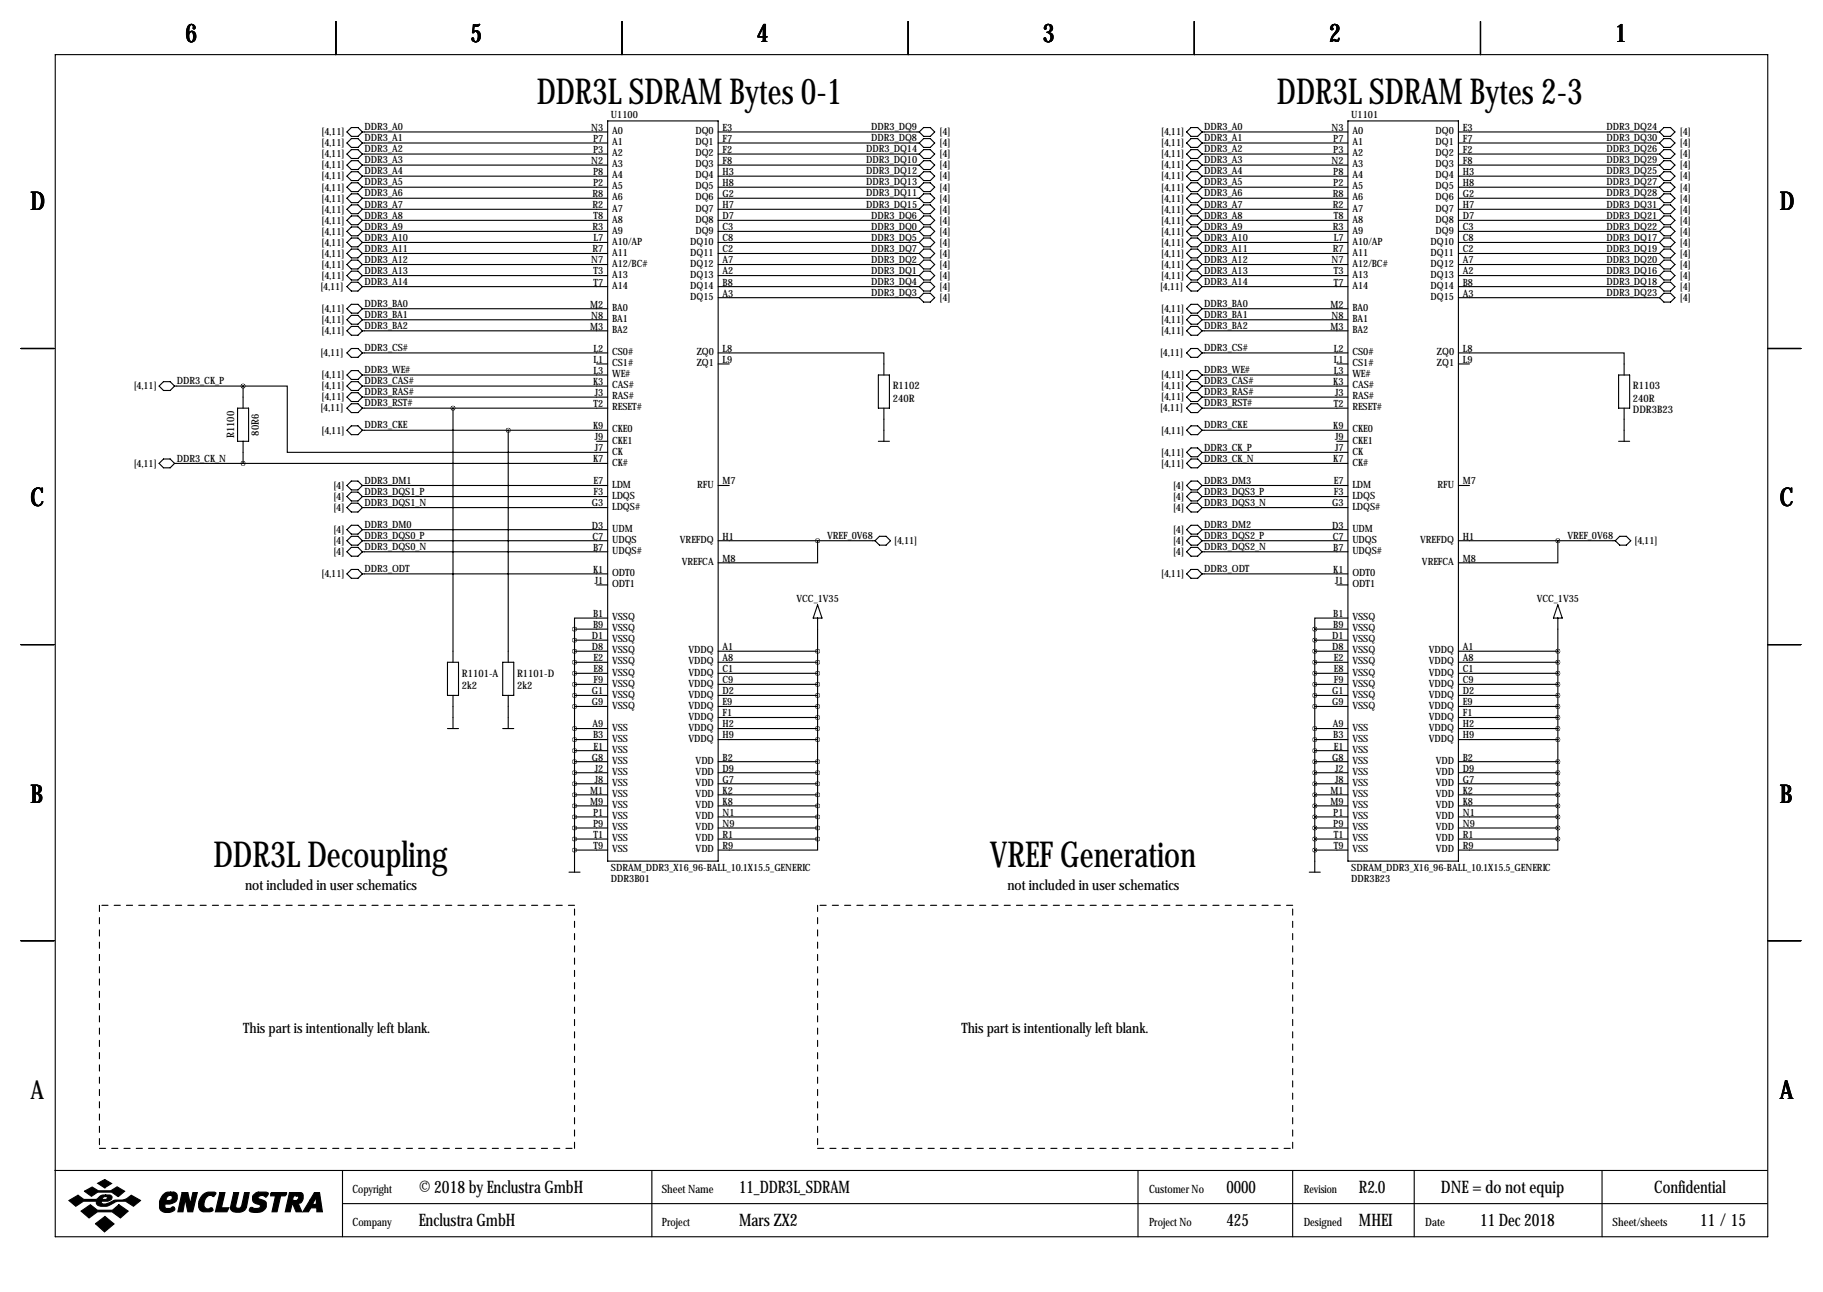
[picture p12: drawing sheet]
<svg xmlns="http://www.w3.org/2000/svg" width="419mm" height="297mm" viewBox="0 0 419 297" stroke-linecap="round" stroke-linejoin="round" font-family="sans-serif">
<g fill="none" stroke="#000" stroke-width=".25">
<path d="M12.7 12.6h393.7v271.7h-393.7zM77.2 4.9v7.7M143 4.9v7.7M208.8 4.9v7.7M274.6 4.9v7.7M340.4 4.9v7.7M79.8 30.3l1-1h1.5l1 1-1 1.1h-1.5zM79.8 32.9l1-1h1.5l1 1-1 1h-1.5zM79.8 35.4l1-1h1.5l1 1-1 1h-1.5zM79.8 38l1-1.1h1.5l1 1.1-1 1h-1.5zM83.3 30.3h56.4M83.3 32.9h56.4"/>
<path d="M83.3 35.4h56.4M83.3 38h56.4M139.7 27.8h25.4v170.2h-25.4zM165.1 30.3h46.2M165.1 32.9h46.2M165.1 35.4h46.2M165.1 38h46.2M211.3 30.3l1-1h1.6l1 1-1 1.1h-1.6zM211.3 32.9l1-1h1.6l1 1-1 1h-1.6zM211.3 35.4l1-1h1.6l1 1-1 1h-1.6zM211.3 38l1-1.1h1.6l1 1.1-1 1h-1.6zM273.8 29.3h1.5l1.1 1-1.1 1.1h-1.5l-1-1.1z"/>
<path d="M273.8 31.9h1.5l1.1 1-1.1 1h-1.5l-1-1zM273.8 34.4h1.5l1.1 1-1.1 1h-1.5l-1-1zM273.8 36.9h1.5l1.1 1.1-1.1 1h-1.5l-1-1zM273.8 39.5h1.5l1.1 1-1.1 1h-1.5l-1-1zM276.4 30.3h33.5M276.4 32.9h33.5M276.4 35.4h33.5M276.4 38h33.5M309.9 27.8h25.4v170.2h-25.4zM335.3 30.3h46.2M335.3 32.9h46.2M335.3 35.4h46.2"/>
<path d="M335.3 38h46.2M381.5 30.3l1-1h1.5l1.1 1-1.1 1.1h-1.5zM381.5 32.9l1-1h1.5l1.1 1-1.1 1h-1.5zM381.5 35.4l1-1h1.5l1.1 1-1.1 1h-1.5zM381.5 38l1-1.1h1.5l1.1 1.1-1.1 1h-1.5zM79.8 40.5l1-1h1.5l1 1-1 1h-1.5zM79.8 43l1-1h1.5l1 1-1 1.1h-1.5zM79.8 45.6l1-1h1.5l1 1-1 1h-1.5zM79.8 48.1l1-1h1.5l1 1-1 1h-1.5zM79.8 50.7l1-1.1h1.5l1 1.1-1 1h-1.5zM79.8 53.2l1-1h1.5l1 1-1 1h-1.5zM79.8 55.7l1-1h1.5l1 1-1 1.1h-1.5z"/>
<path d="M79.8 58.3l1-1h1.5l1 1-1 1h-1.5zM83.3 40.5h56.4M83.3 43h56.4M83.3 45.6h56.4M83.3 48.1h56.4M83.3 50.7h56.4M83.3 53.2h56.4M83.3 55.7h56.4M83.3 58.3h56.4M165.1 40.5h46.2M165.1 43h46.2M165.1 45.6h46.2"/>
<path d="M165.1 48.1h46.2M165.1 50.7h46.2M165.1 53.2h46.2M165.1 55.7h46.2M165.1 58.3h46.2M211.3 40.5l1-1h1.6l1 1-1 1h-1.6zM211.3 43l1-1h1.6l1 1-1 1.1h-1.6zM211.3 45.6l1-1h1.6l1 1-1 1h-1.6zM211.3 48.1l1-1h1.6l1 1-1 1h-1.6zM211.3 50.7l1-1.1h1.6l1 1.1-1 1h-1.6zM211.3 53.2l1-1h1.6l1 1-1 1h-1.6zM211.3 55.7l1-1h1.6l1 1-1 1.1h-1.6z"/>
<path d="M211.3 58.3l1-1h1.6l1 1-1 1h-1.6zM273.8 42h1.5l1.1 1-1.1 1.1h-1.5l-1-1.1zM273.8 44.6h1.5l1.1 1-1.1 1h-1.5l-1-1zM273.8 47.1h1.5l1.1 1-1.1 1h-1.5l-1-1zM273.8 49.6h1.5l1.1 1.1-1.1 1h-1.5l-1-1zM273.8 52.2h1.5l1.1 1-1.1 1h-1.5l-1-1zM273.8 54.7h1.5l1.1 1-1.1 1.1h-1.5l-1-1.1zM273.8 57.3h1.5l1.1 1-1.1 1h-1.5l-1-1zM273.8 59.8h1.5l1.1 1-1.1 1h-1.5l-1-1zM276.4 40.5h33.5M276.4 43h33.5M276.4 45.6h33.5"/>
<path d="M276.4 48.1h33.5M276.4 50.7h33.5M276.4 53.2h33.5M276.4 55.7h33.5M276.4 58.3h33.5M335.3 40.5h46.2M335.3 43h46.2M335.3 45.6h46.2M335.3 48.1h46.2M335.3 50.7h46.2M335.3 53.2h46.2M335.3 55.7h46.2"/>
<path d="M335.3 58.3h46.2M381.5 40.5l1-1h1.5l1.1 1-1.1 1h-1.5zM381.5 43l1-1h1.5l1.1 1-1.1 1.1h-1.5zM381.5 45.6l1-1h1.5l1.1 1-1.1 1h-1.5zM381.5 48.1l1-1h1.5l1.1 1-1.1 1h-1.5zM381.5 50.7l1-1.1h1.5l1.1 1.1-1.1 1h-1.5zM381.5 53.2l1-1h1.5l1.1 1-1.1 1h-1.5zM381.5 55.7l1-1h1.5l1.1 1-1.1 1.1h-1.5zM381.5 58.3l1-1h1.5l1.1 1-1.1 1h-1.5zM79.8 60.8l1-1h1.5l1 1-1 1h-1.5zM79.8 71l1-1h1.5l1 1-1 1h-1.5zM79.8 73.5l1-1h1.5l1 1-1 1h-1.5z"/>
<path d="M79.8 76.1l1-1.1h1.5l1 1.1-1 1h-1.5zM79.8 63.4l1-1.1h1.5l1 1.1-1 1h-1.5zM79.8 65.9l1-1h1.5l1 1-1 1h-1.5zM83.3 60.8h56.4M83.3 63.4h56.4M83.3 71h56.4M83.3 73.5h56.4M83.3 76.1h56.4M83.3 65.9h56.4M165.1 60.8h46.2M165.1 63.4h46.2M165.1 65.9h46.2"/>
<path d="M165.1 68.4h46.2M211.3 60.8l1-1h1.6l1 1-1 1h-1.6zM212.3 62.3h1.6l1 1.1-1 1h-1.6l-1-1zM212.3 64.9h1.6l1 1-1 1h-1.6l-1-1zM212.3 67.4h1.6l1 1-1 1.1h-1.6l-1-1.1zM273.8 70h1.5l1.1 1-1.1 1h-1.5l-1-1zM273.8 72.5h1.5l1.1 1-1.1 1h-1.5l-1-1zM273.8 75h1.5l1.1 1.1-1.1 1h-1.5l-1-1zM273.8 62.3h1.5l1.1 1.1-1.1 1h-1.5l-1-1zM273.8 64.9h1.5l1.1 1-1.1 1h-1.5l-1-1zM276.4 60.8h33.5M276.4 63.4h33.5"/>
<path d="M276.4 71h33.5M276.4 73.5h33.5M276.4 76.1h33.5M276.4 65.9h33.5M335.3 60.8h46.2M335.3 63.4h46.2M335.3 65.9h46.2M335.3 68.4h46.2M381.5 60.8l1-1h1.5l1.1 1-1.1 1h-1.5zM381.5 63.4l1-1.1h1.5l1.1 1.1-1.1 1h-1.5zM381.5 65.9l1-1h1.5l1.1 1-1.1 1h-1.5zM381.5 68.4l1-1h1.5l1.1 1-1.1 1.1h-1.5z"/>
<path d="M4.8 80.1h7.6M37.6 87.7h1.5l1 1.1-1 1h-1.5l-1-1zM40.1 88.8h15.8M54.6 93.8h2.5v7.7h-2.5zM55.9 88.8h10.1v15.2h73.7M55.9 88.8v5M79.8 81.1l1-1h1.5l1 1-1 1.1h-1.5zM79.8 98.9l1-1h1.5l1 1-1 1h-1.5zM79.8 88.8l1-1.1h1.5l1 1.1-1 1h-1.5zM79.8 93.8l1-1h1.5l1 1-1 1.1h-1.5zM79.8 91.3l1-1h1.5l1 1-1 1h-1.5zM79.8 86.2l1-1h1.5l1 1-1 1h-1.5z"/>
<path d="M83.3 93.8h56.4M83.3 86.2h56.4M83.3 81.1h56.4M83.3 88.8h56.4M83.3 91.3h56.4M83.3 98.9h56.4M104.1 93.8v58.5M116.8 98.9v53.4M137.2 83.7h2.5M165.1 81.1h38.1v5.1M165.1 83.7h2.5M201.9 86.2h2.6v7.6h-2.6z"/>
<path d="M203.2 93.8v7.7M273.8 80.1h1.5l1.1 1-1.1 1.1h-1.5l-1-1.1zM273.8 97.9h1.5l1.1 1-1.1 1h-1.5l-1-1zM273.8 87.7h1.5l1.1 1.1-1.1 1h-1.5l-1-1zM273.8 92.8h1.5l1.1 1-1.1 1.1h-1.5l-1-1.1zM273.8 90.3h1.5l1.1 1-1.1 1h-1.5l-1-1zM273.8 85.2h1.5l1.1 1-1.1 1h-1.5l-1-1zM276.4 93.8h33.5M276.4 86.2h33.5M276.4 81.1h33.5M276.4 88.8h33.5M276.4 91.3h33.5"/>
<path d="M276.4 98.9h33.5M307.3 83.7h2.6M335.3 81.1h38.1v5.1M335.3 83.7h2.5M372.1 86.2h2.5v7.6h-2.5zM373.4 93.8v7.7M406.4 80.1h7.6M37.6 105.5h1.5l1 1-1 1.1h-1.5l-1-1.1zM40.1 106.5h99.6M55.9 101.5v5M79.8 111.6l1-1h1.5l1 1-1 1h-1.5zM79.8 114.2l1-1.1h1.5l1 1.1-1 1h-1.5z"/>
<path d="M79.8 116.7l1-1h1.5l1 1-1 1h-1.5zM83.3 111.6h56.4M83.3 114.2h56.4M83.3 116.7h56.4M137.2 101.5h2.5M165.1 111.6h2.5M201.9 101.5h2.6M273.8 105.5h1.5l1.1 1-1.1 1.1h-1.5l-1-1.1zM273.8 110.6h1.5l1.1 1-1.1 1h-1.5l-1-1zM273.8 113.1h1.5l1.1 1.1-1.1 1h-1.5l-1-1zM273.8 115.7h1.5l1.1 1-1.1 1h-1.5l-1-1zM273.8 103h1.5l1.1 1-1.1 1h-1.5l-1-1z"/>
<path d="M276.4 104h33.5M276.4 106.5h33.5M276.4 111.6h33.5M276.4 114.2h33.5M276.4 116.7h33.5M307.3 101.5h2.6M335.3 111.6h2.5M372.1 101.5h2.5M79.8 131.9l1-1h1.5l1 1-1 1.1h-1.5zM79.8 124.3l1-1h1.5l1 1-1 1h-1.5zM79.8 126.9l1-1.1h1.5l1 1.1-1 1h-1.5zM79.8 121.8l1-1h1.5l1 1-1 1h-1.5z"/>
<path d="M83.3 121.8h56.4M83.3 124.3h56.4M83.3 126.9h56.4M83.3 131.9h56.4M137.2 134.5h2.5M165.1 124.3h36.1M188 124.3v5.1h-22.9M188 139.1l1 3h-2.1zM201.2 124.3l1-1h1.5l1 1-1 1h-1.5zM273.8 130.9h1.5l1.1 1-1.1 1.1h-1.5l-1-1.1zM273.8 123.3h1.5l1.1 1-1.1 1h-1.5l-1-1zM273.8 125.8h1.5l1.1 1.1-1.1 1h-1.5l-1-1z"/>
<path d="M273.8 120.8h1.5l1.1 1-1.1 1h-1.5l-1-1zM276.4 121.8h33.5M276.4 124.3h33.5M276.4 126.9h33.5M276.4 131.9h33.5M307.3 134.5h2.6M335.3 124.3h36M358.1 124.3v5.1h-22.8M358.1 139.1l1.1 3h-2.1zM371.3 124.3l1.1-1h1.5l1 1-1 1h-1.5zM4.8 148.2h7.6M102.9 152.3h2.5v7.6h-2.5z"/>
<path d="M104.1 159.9v7.6M115.6 152.3h2.5v7.6h-2.5zM116.8 159.9v7.6M132.1 159.9h7.6M132.1 152.3h7.6M132.1 144.6h7.6M132.1 147.2h7.6M132.1 149.7h7.6M132.1 154.8h7.6M132.1 157.3h7.6M132.1 144.6v55.9M139.7 142.1h-7.6v2.5"/>
<path d="M165.1 159.9h22.9M165.1 152.3h22.9M165.1 149.7h22.9M165.1 154.8h22.9M165.1 157.3h22.9M188 142.1v50.8M302.3 159.9h7.6M302.3 152.3h7.6M302.3 144.6h7.6M302.3 147.2h7.6M302.3 149.7h7.6M302.3 154.8h7.6"/>
<path d="M302.3 157.3h7.6M302.3 144.6v55.9M309.9 142.1h-7.6v2.5M335.3 159.9h22.8M335.3 152.3h22.8M335.3 149.7h22.8M335.3 154.8h22.8M335.3 157.3h22.8M358.1 142.1v50.8M406.4 148.2h7.6M102.9 167.5h2.5M115.6 167.5h2.5"/>
<path d="M132.1 162.4h7.6M132.1 167.5h7.6M132.1 170h7.6M132.1 172.6h7.6M132.1 175.1h7.6M132.1 177.7h7.6M165.1 162.4h22.9M165.1 167.5h22.9M165.1 170h22.9M165.1 175.1h22.9M165.1 177.7h22.9M165.1 165h22.9"/>
<path d="M302.3 162.4h7.6M302.3 167.5h7.6M302.3 170h7.6M302.3 172.6h7.6M302.3 175.1h7.6M302.3 177.7h7.6M335.3 162.4h22.8M335.3 167.5h22.8M335.3 170h22.8M335.3 175.1h22.8M335.3 177.7h22.8M335.3 165h22.8"/>
<path d="M132.1 180.2h7.6M132.1 182.7h7.6M132.1 185.3h7.6M132.1 187.8h7.6M132.1 190.4h7.6M132.1 192.9h7.6M132.1 195.4h7.6M165.1 180.2h22.9M165.1 182.7h22.9M165.1 185.3h22.9M165.1 187.8h22.9M165.1 190.4h22.9"/>
<path d="M165.1 192.9h22.9M188 192.9v2.5h-22.9M302.3 180.2h7.6M302.3 182.7h7.6M302.3 185.3h7.6M302.3 187.8h7.6M302.3 190.4h7.6M302.3 192.9h7.6M302.3 195.4h7.6M335.3 180.2h22.8M335.3 182.7h22.8M335.3 185.3h22.8"/>
<path d="M335.3 187.8h22.8M335.3 190.4h22.8M335.3 192.9h22.8M358.1 192.9v2.5h-22.8M4.8 216.3h7.6M130.8 200.5h2.5M301 200.5h2.5M406.4 216.3h7.6M12.6 269.1h393.7M78.7 269.1v15.2M78.7 276.7h327.6M149.9 269.1v15.2"/>
<path d="M261.6 269.1v15.2M297.2 269.1v15.2M325.1 269.1v15.2M368.3 269.1v15.2"/>
</g>
<g fill="#000" stroke="#000" stroke-width=".25">
<path d="M15.8 276l2.1-1.2 1.4 1h2.8l.3-.2a1.77 1.77 0 0 1 1.9-.9v.4l-.6 .2-.2 .5h.9l.3-.6-.4-.1v-.4h.9a.59 .59 0 0 1 .6 .7l-.2 .4-.8 .4h-1.4l-.1 .1 .1 .4a3.2 3.2 0 0 0 2.7-.7l.3-.1a4 4 0 0 0 3.8-1.1l2.1 1.2-1.6 1.3a4 4 0 0 0-5.5-.2 2.66 2.66 0 0 1-2.9-.2l-.1-.7h-3l-1.8 1.1zM19.4 273.9l1.8-1 1.4 .9h2.9l1.4-.9 1.8 1-1.5 1.2-1.5-1h-3.2l-1.5 .9zM22.5 272l1.6-.8 1.6 .9-1.6 1zM18.6 278.4l2.2-1.4 1.6 1.2h3.5l1.4-1.2 2.2 1.4-1.8 1.6-1.9-1.4h-3.4l-1.9 1.4zM37.4 274.7a1.75 1.75 0 0 1 1.8-.6v.7a.82 .82 0 0 0-.8 1.2h.6a.6 .6 0 0 0 .6-.5 .6 .6 0 0 0-.4-.7v-.7h.8l.5 .3a1.61 1.61 0 0 1 0 1.7 1.61 1.61 0 0 1-1.5 .7h-1v.9l.2 .1h.9l.7-.4 .4 .4a1.06 1.06 0 0 1-1.3 1 1.82 1.82 0 0 1-2.2-1.1 3.5 3.5 0 0 1 .7-3zM41.9 274.2h1.3l.5 2.6 .6-2.6h1.1l-1.1 4.4h-1.1l-.6-2.9-.5 2.9h-1.2zM46.7 274.6a2.78 2.78 0 0 1 2.9-.4l-.4 .9a1.32 1.32 0 0 0-2.1 .8l-.2 .8a.98 .98 0 0 0 1.1 1.2 .55 .55 0 0 1 .6-.2 .55 .55 0 0 1 .4 .6l-.7 .3-1.8-.1a1.79 1.79 0 0 1-.8-2.3zM50.5 274.2h1.2l-.8 3.5h1.7l-.4 .9h-2.7zM53.7 274.2h1.2l-.7 3.1a.73 .73 0 0 0 .7 .5 .73 .73 0 0 0 .7-.6l.6-3h1.1l-.7 3.4a2.28 2.28 0 0 1-3.6 .4v-.4zM58.3 274.7l.8-.6h2.1l.5 .2v.2l-.6 .7a.96 .96 0 0 0-1-.4 .96 .96 0 0 0-.8 .6l1.7 .8a1.71 1.71 0 0 1-.1 1.8 1.71 1.71 0 0 1-1.7 .8l-1.4-.2a.51 .51 0 0 1-.4-.7 .51 .51 0 0 1 .8-.2l1 .1a.52 .52 0 0 0 .6-.2 .52 .52 0 0 0-.2-.7 1.39 1.39 0 0 1-1.4-.6 1.39 1.39 0 0 1 .1-1.6zM62.2 274.4l.2-.2h3.5l-.1 .4-.3 .3h-1l-.8 3.7h-1.2l.8-3.7h-1.1zM66.5 274.2h1.7v.7h-.7l-.2 1.1h.9l.3-.3a.44 .44 0 0 0 .1-.5 .44 .44 0 0 0-.4-.3v-.7h1l.3 .2 .2 .3v.9a1.03 1.03 0 0 1-1.2 1l.9 2h-1.3l-.8-1.8h-.1l-.5 1.8h-1.1z"/>
<path d="M72.3 274.2h1.2l.6 4.4h-1.3v-.9h-1.3l-.6 .9h-1.3l1.7-2.7h1l-.4 .8 .2 .2h.4l.2-.2v-1.5l-.4 .7h-1zM21.9 281.3l2.2-1.6 2.1 1.7-2.2 1.8z"/>
</g>
<path d="M22.9 208.1v55.9M132.1 208.1h-109.2M188 208.1v55.9M297.2 208.1h-109.2M22.9 264h109.2M132.1 264v-55.9M188 264h109.2M297.2 264v-55.9" fill="none" stroke="#000" stroke-width=".25" stroke-dasharray="1.4 1.4"/>
<path d="M132 172.6a.05 .05 0 0 0 .1 0 .05 .05 0 0 0-.1 0zM132 170a.05 .05 0 0 0 .1 0 .05 .05 0 0 0-.1 0zM132 167.5a.05 .05 0 0 0 .1 0 .05 .05 0 0 0-.1 0zM132 159.9a.05 .05 0 0 0 .1 0 .05 .05 0 0 0-.1 0zM132 152.3a.05 .05 0 0 0 .1 0 .05 .05 0 0 0-.1 0zM132 149.7a.05 .05 0 0 0 .1 0 .05 .05 0 0 0-.1 0zM132 147.2a.05 .05 0 0 0 .1 0 .05 .05 0 0 0-.1 0zM132 144.6a.05 .05 0 0 0 .1 0 .05 .05 0 0 0-.1 0zM187.9 149.7a.05 .05 0 0 0 .1 0 .05 .05 0 0 0-.1 0zM187.9 152.3a.05 .05 0 0 0 .1 0 .05 .05 0 0 0-.1 0zM187.9 154.8a.05 .05 0 0 0 .1 0 .05 .05 0 0 0-.1 0zM187.9 157.3a.05 .05 0 0 0 .1 0 .05 .05 0 0 0-.1 0zM187.9 159.9a.05 .05 0 0 0 .1 0 .05 .05 0 0 0-.1 0zM187.9 167.5a.05 .05 0 0 0 .1 0 .05 .05 0 0 0-.1 0zM187.9 177.7a.05 .05 0 0 0 .1 0 .05 .05 0 0 0-.1 0zM187.9 180.2a.05 .05 0 0 0 .1 0 .05 .05 0 0 0-.1 0zM187.9 182.7a.05 .05 0 0 0 .1 0 .05 .05 0 0 0-.1 0zM55.8 88.8a.05 .05 0 0 0 .1 0 .05 .05 0 0 0-.1 0zM55.8 106.5a.05 .05 0 0 0 .1 0 .05 .05 0 0 0-.1 0zM187.9 165a.05 .05 0 0 0 .1 0 .05 .05 0 0 0-.1 0zM132 157.3a.05 .05 0 0 0 .1 0 .05 .05 0 0 0-.1 0zM132 162.4a.05 .05 0 0 0 .1 0 .05 .05 0 0 0-.1 0zM132 175.1a.05 .05 0 0 0 .1 0 .05 .05 0 0 0-.1 0zM132 182.7a.05 .05 0 0 0 .1 0 .05 .05 0 0 0-.1 0zM132 180.2a.05 .05 0 0 0 .1 0 .05 .05 0 0 0-.1 0zM132 177.7a.05 .05 0 0 0 .1 0 .05 .05 0 0 0-.1 0zM132 185.3a.05 .05 0 0 0 .1 0 .05 .05 0 0 0-.1 0zM358.1 124.3a.05 .05 0 0 0 .1 0 .05 .05 0 0 0-.1 0zM358.1 149.7a.05 .05 0 0 0 .1 0 .05 .05 0 0 0-.1 0zM358.1 152.3a.05 .05 0 0 0 .1 0 .05 .05 0 0 0-.1 0zM358.1 154.8a.05 .05 0 0 0 .1 0 .05 .05 0 0 0-.1 0zM358.1 157.3a.05 .05 0 0 0 .1 0 .05 .05 0 0 0-.1 0zM358.1 159.9a.05 .05 0 0 0 .1 0 .05 .05 0 0 0-.1 0zM358.1 167.5a.05 .05 0 0 0 .1 0 .05 .05 0 0 0-.1 0zM358.1 175.1a.05 .05 0 0 0 .1 0 .05 .05 0 0 0-.1 0zM358.1 177.7a.05 .05 0 0 0 .1 0 .05 .05 0 0 0-.1 0zM358.1 180.2a.05 .05 0 0 0 .1 0 .05 .05 0 0 0-.1 0zM358.1 165a.05 .05 0 0 0 .1 0 .05 .05 0 0 0-.1 0zM358.1 170a.05 .05 0 0 0 .1 0 .05 .05 0 0 0-.1 0zM358.1 182.7a.05 .05 0 0 0 .1 0 .05 .05 0 0 0-.1 0zM302.2 172.6a.05 .05 0 0 0 .1 0 .05 .05 0 0 0-.1 0zM302.2 170a.05 .05 0 0 0 .1 0 .05 .05 0 0 0-.1 0zM302.2 167.5a.05 .05 0 0 0 .1 0 .05 .05 0 0 0-.1 0zM302.2 159.9a.05 .05 0 0 0 .1 0 .05 .05 0 0 0-.1 0zM302.2 152.3a.05 .05 0 0 0 .1 0 .05 .05 0 0 0-.1 0zM302.2 149.7a.05 .05 0 0 0 .1 0 .05 .05 0 0 0-.1 0zM302.2 147.2a.05 .05 0 0 0 .1 0 .05 .05 0 0 0-.1 0zM302.2 144.6a.05 .05 0 0 0 .1 0 .05 .05 0 0 0-.1 0zM302.2 157.3a.05 .05 0 0 0 .1 0 .05 .05 0 0 0-.1 0zM302.2 162.4a.05 .05 0 0 0 .1 0 .05 .05 0 0 0-.1 0zM302.2 175.1a.05 .05 0 0 0 .1 0 .05 .05 0 0 0-.1 0zM302.2 182.7a.05 .05 0 0 0 .1 0 .05 .05 0 0 0-.1 0zM302.2 180.2a.05 .05 0 0 0 .1 0 .05 .05 0 0 0-.1 0zM302.2 177.7a.05 .05 0 0 0 .1 0 .05 .05 0 0 0-.1 0zM302.2 185.3a.05 .05 0 0 0 .1 0 .05 .05 0 0 0-.1 0zM187.9 124.3a.05 .05 0 0 0 .1 0 .05 .05 0 0 0-.1 0zM358.1 162.4a.05 .05 0 0 0 .1 0 .05 .05 0 0 0-.1 0zM358.1 185.3a.05 .05 0 0 0 .1 0 .05 .05 0 0 0-.1 0zM358.1 187.8a.05 .05 0 0 0 .1 0 .05 .05 0 0 0-.1 0zM358.1 190.4a.05 .05 0 0 0 .1 0 .05 .05 0 0 0-.1 0zM358.1 192.9a.05 .05 0 0 0 .1 0 .05 .05 0 0 0-.1 0zM302.2 187.8a.05 .05 0 0 0 .1 0 .05 .05 0 0 0-.1 0zM302.2 190.4a.05 .05 0 0 0 .1 0 .05 .05 0 0 0-.1 0zM302.2 192.9a.05 .05 0 0 0 .1 0 .05 .05 0 0 0-.1 0zM302.2 195.4a.05 .05 0 0 0 .1 0 .05 .05 0 0 0-.1 0zM302.2 154.8a.05 .05 0 0 0 .1 0 .05 .05 0 0 0-.1 0zM187.9 185.3a.05 .05 0 0 0 .1 0 .05 .05 0 0 0-.1 0zM187.9 187.8a.05 .05 0 0 0 .1 0 .05 .05 0 0 0-.1 0zM187.9 190.4a.05 .05 0 0 0 .1 0 .05 .05 0 0 0-.1 0zM187.9 192.9a.05 .05 0 0 0 .1 0 .05 .05 0 0 0-.1 0zM187.9 162.4a.05 .05 0 0 0 .1 0 .05 .05 0 0 0-.1 0zM132 187.8a.05 .05 0 0 0 .1 0 .05 .05 0 0 0-.1 0zM132 190.4a.05 .05 0 0 0 .1 0 .05 .05 0 0 0-.1 0zM132 192.9a.05 .05 0 0 0 .1 0 .05 .05 0 0 0-.1 0zM132 195.4a.05 .05 0 0 0 .1 0 .05 .05 0 0 0-.1 0zM132 154.8a.05 .05 0 0 0 .1 0 .05 .05 0 0 0-.1 0zM116.8 98.9a.05 .05 0 0 0 .1 0 .05 .05 0 0 0-.1 0zM104.1 93.8a.05 .05 0 0 0 .1 0 .05 .05 0 0 0-.1 0zM187.9 170a.05 .05 0 0 0 .1 0 .05 .05 0 0 0-.1 0zM187.9 175.1a.05 .05 0 0 0 .1 0 .05 .05 0 0 0-.1 0z" fill="#000" stroke="#000" stroke-width="1"/>
<g font-size="8.2">
<text x="123.4" y="24">DDR3L SDRAM Bytes 0-1</text>
<text x="293.6" y="24">DDR3L SDRAM Bytes 2-3</text>
<text x="49.1" y="199.2">DDR3L Decoupling</text>
<text x="227.5" y="199.2">VREF Generation</text>
</g>
<g font-size="5.9">
<text x="42.7" y="9.8">6</text>
<text x="108.2" y="9.8">5</text>
<text x="174" y="9.8">4</text>
<text x="239.8" y="9.8">3</text>
<text x="305.6" y="9.8">2</text>
<text x="371.3" y="9.8">1</text>
<text x="7" y="48.4">D</text>
<text x="409.2" y="48.4">D</text>
<text x="7" y="116.4">C</text>
<text x="409.2" y="116.4">C</text>
<text x="7" y="184.5">B</text>
<text x="409.2" y="184.5">B</text>
<text x="7" y="252.6">A</text>
<text x="409.2" y="252.6">A</text>
</g>
<g font-size="4">
<text x="96.3" y="274.2">© 2018 by Enclustra GmbH</text>
<text x="169.9" y="274.2">11_DDR3L_SDRAM</text>
<text x="281.9" y="274.2">0000</text>
<text x="312.4" y="274.2">R2.0</text>
<text x="331.3" y="274.2">DNE = do not equip</text>
<text x="380.3" y="274.2">Confidential</text>
<text x="96.3" y="281.8">Enclustra GmbH</text>
<text x="169.9" y="281.8">Mars ZX2</text>
<text x="281.9" y="281.8">425</text>
<text x="312.4" y="281.8">MHEI</text>
<text x="340.3" y="281.8">11 Dec 2018</text>
<text x="390.9" y="281.8">11 / 15</text>
</g>
<g font-size="3.3">
<text x="56.3" y="204.6">not included in user schematics</text>
<text x="231.6" y="204.6">not included in user schematics</text>
<text x="55.9" y="237.6">This part is intentionally left blank.</text>
<text x="221" y="237.6">This part is intentionally left blank.</text>
</g>
<g font-size="2.6">
<text x="81" y="274.2">Copyright</text>
<text x="152.1" y="274.2">Sheet Name</text>
<text x="264.2" y="274.2">Customer No</text>
<text x="299.7" y="274.2">Revision</text>
<text x="81" y="281.8">Company</text>
<text x="152.1" y="281.8">Project</text>
<text x="264.2" y="281.8">Project No</text>
<text x="299.7" y="281.8">Designed</text>
<text x="327.7" y="281.8">Date</text>
<text x="370.7" y="281.8">Sheet/sheets</text>
</g>
<g font-size="2.4">
<text x="205.2" y="89.5">R1102</text>
<text x="375.4" y="89.5">R1103</text>
<text x="205.2" y="92.4">240R</text>
<text x="375.4" y="92.4">240R</text>
<text x="375.4" y="94.9">DDR3B23</text>
<text x="53.8" y="100.8" transform="rotate(-90 53.8 100.8)">R1100</text>
<text x="59.5" y="100.1" transform="rotate(-90 59.5 100.1)">80R6</text>
<text x="106.2" y="155.6">R1101-A</text>
<text x="118.9" y="155.6">R1101-D</text>
<text x="106.2" y="158.4">2k2</text>
<text x="118.9" y="158.4">2k2</text>
</g>
<g font-size="2.3">
<text x="83.8" y="29.9">DDR3_A0</text>
<text x="140.5" y="27">U1100</text>
<text x="200.3" y="29.9">DDR3_DQ9</text>
<text x="276.9" y="29.9">DDR3_A0</text>
<text x="310.6" y="27">U1101</text>
<text x="369.3" y="29.9">DDR3_DQ24</text>
<text x="73.9" y="31.1">[4,11]</text>
<text x="73.9" y="33.6">[4,11]</text>
<text x="83.8" y="32.5">DDR3_A1</text>
<text x="83.8" y="35">DDR3_A2</text>
<text x="135.9" y="30.1">N3</text>
<text x="136.3" y="32.6">P7</text>
<text x="136.3" y="35.2">P3</text>
<text x="140.7" y="30.9">A0</text>
<text x="140.7" y="33.4">A1</text>
<text x="140.7" y="35.9">A2</text>
<text x="159.9" y="30.9">DQ0</text>
<text x="159.9" y="33.4">DQ1</text>
<text x="159.9" y="35.9">DQ2</text>
<text x="166.1" y="30.1">E3</text>
<text x="166.1" y="32.6">F7</text>
<text x="166.1" y="35.2">F2</text>
<text x="199.1" y="35">DDR3_DQ14</text>
<text x="200.3" y="32.5">DDR3_DQ8</text>
<text x="216" y="33.6">[4]</text>
<text x="216" y="31.1">[4]</text>
<text x="267" y="31.1">[4,11]</text>
<text x="267" y="33.6">[4,11]</text>
<text x="276.9" y="32.5">DDR3_A1</text>
<text x="276.9" y="35">DDR3_A2</text>
<text x="306.1" y="30.1">N3</text>
<text x="306.5" y="32.6">P7</text>
<text x="306.5" y="35.2">P3</text>
<text x="310.9" y="30.9">A0</text>
<text x="310.9" y="33.4">A1</text>
<text x="310.9" y="35.9">A2</text>
<text x="330" y="30.9">DQ0</text>
<text x="330" y="33.4">DQ1</text>
<text x="330" y="35.9">DQ2</text>
<text x="336.3" y="30.1">E3</text>
<text x="336.3" y="32.6">F7</text>
<text x="336.3" y="35.2">F2</text>
<text x="369.3" y="32.5">DDR3_DQ30</text>
<text x="369.3" y="35">DDR3_DQ26</text>
<text x="386.2" y="31.1">[4]</text>
<text x="386.2" y="33.6">[4]</text>
<text x="73.9" y="36.2">[4,11]</text>
<text x="73.9" y="38.7">[4,11]</text>
<text x="73.9" y="41.3">[4,11]</text>
<text x="83.8" y="37.6">DDR3_A3</text>
<text x="83.8" y="40.1">DDR3_A4</text>
<text x="135.9" y="37.7">N2</text>
<text x="136.3" y="40.2">P8</text>
<text x="140.7" y="38.5">A3</text>
<text x="140.7" y="41">A4</text>
<text x="159.9" y="38.5">DQ3</text>
<text x="159.9" y="41">DQ4</text>
<text x="166.1" y="37.7">F8</text>
<text x="166.1" y="40.2">H3</text>
<text x="199.1" y="37.6">DDR3_DQ10</text>
<text x="199.1" y="40.1">DDR3_DQ12</text>
<text x="216" y="38.7">[4]</text>
<text x="216" y="36.2">[4]</text>
<text x="216" y="41.3">[4]</text>
<text x="267" y="36.2">[4,11]</text>
<text x="267" y="38.7">[4,11]</text>
<text x="267" y="41.3">[4,11]</text>
<text x="276.9" y="37.6">DDR3_A3</text>
<text x="276.9" y="40.1">DDR3_A4</text>
<text x="306.1" y="37.7">N2</text>
<text x="306.5" y="40.2">P8</text>
<text x="310.9" y="38.5">A3</text>
<text x="310.9" y="41">A4</text>
<text x="330" y="38.5">DQ3</text>
<text x="330" y="41">DQ4</text>
<text x="336.3" y="37.7">F8</text>
<text x="336.3" y="40.2">H3</text>
<text x="369.3" y="40.1">DDR3_DQ25</text>
<text x="369.3" y="37.6">DDR3_DQ29</text>
<text x="386.2" y="36.2">[4]</text>
<text x="386.2" y="41.3">[4]</text>
<text x="386.2" y="38.7">[4]</text>
<text x="73.9" y="43.8">[4,11]</text>
<text x="73.9" y="46.3">[4,11]</text>
<text x="83.8" y="42.6">DDR3_A5</text>
<text x="83.8" y="45.2">DDR3_A6</text>
<text x="83.8" y="47.7">DDR3_A7</text>
<text x="136.2" y="45.3">R8</text>
<text x="136.2" y="47.9">R2</text>
<text x="136.3" y="42.8">P2</text>
<text x="140.7" y="43.6">A5</text>
<text x="140.7" y="46.1">A6</text>
<text x="159.9" y="43.6">DQ5</text>
<text x="159.9" y="46.1">DQ6</text>
<text x="166.1" y="42.8">H8</text>
<text x="166.1" y="45.3">G2</text>
<text x="166.1" y="47.9">H7</text>
<text x="199.1" y="42.6">DDR3_DQ13</text>
<text x="199.1" y="45.2">DDR3_DQ11</text>
<text x="199.1" y="47.7">DDR3_DQ15</text>
<text x="216" y="43.8">[4]</text>
<text x="216" y="46.3">[4]</text>
<text x="267" y="43.8">[4,11]</text>
<text x="267" y="46.3">[4,11]</text>
<text x="276.9" y="42.6">DDR3_A5</text>
<text x="276.9" y="45.2">DDR3_A6</text>
<text x="276.9" y="47.7">DDR3_A7</text>
<text x="306.4" y="45.3">R8</text>
<text x="306.4" y="47.9">R2</text>
<text x="306.5" y="42.8">P2</text>
<text x="310.9" y="43.6">A5</text>
<text x="310.9" y="46.1">A6</text>
<text x="330" y="43.6">DQ5</text>
<text x="330" y="46.1">DQ6</text>
<text x="336.3" y="42.8">H8</text>
<text x="336.3" y="45.3">G2</text>
<text x="336.3" y="47.9">H7</text>
<text x="369.3" y="42.6">DDR3_DQ27</text>
<text x="369.3" y="45.2">DDR3_DQ28</text>
<text x="369.3" y="47.7">DDR3_DQ31</text>
<text x="386.2" y="43.8">[4]</text>
<text x="386.2" y="46.3">[4]</text>
<text x="73.9" y="48.9">[4,11]</text>
<text x="73.9" y="51.4">[4,11]</text>
<text x="73.9" y="54">[4,11]</text>
<text x="83.8" y="50.3">DDR3_A8</text>
<text x="83.8" y="52.8">DDR3_A9</text>
<text x="136.2" y="52.9">R3</text>
<text x="136.4" y="50.4">T8</text>
<text x="140.7" y="48.6">A7</text>
<text x="140.7" y="51.2">A8</text>
<text x="140.7" y="53.7">A9</text>
<text x="159.9" y="48.6">DQ7</text>
<text x="159.9" y="51.2">DQ8</text>
<text x="159.9" y="53.7">DQ9</text>
<text x="166.1" y="50.4">D7</text>
<text x="166.1" y="52.9">C3</text>
<text x="200.3" y="50.3">DDR3_DQ6</text>
<text x="200.3" y="52.8">DDR3_DQ0</text>
<text x="216" y="48.9">[4]</text>
<text x="216" y="51.4">[4]</text>
<text x="216" y="54">[4]</text>
<text x="267" y="48.9">[4,11]</text>
<text x="267" y="51.4">[4,11]</text>
<text x="267" y="54">[4,11]</text>
<text x="276.9" y="50.3">DDR3_A8</text>
<text x="276.9" y="52.8">DDR3_A9</text>
<text x="306.4" y="52.9">R3</text>
<text x="306.6" y="50.4">T8</text>
<text x="310.9" y="48.6">A7</text>
<text x="310.9" y="51.2">A8</text>
<text x="310.9" y="53.7">A9</text>
<text x="330" y="48.6">DQ7</text>
<text x="330" y="51.2">DQ8</text>
<text x="330" y="53.7">DQ9</text>
<text x="336.3" y="50.4">D7</text>
<text x="336.3" y="52.9">C3</text>
<text x="369.3" y="50.3">DDR3_DQ21</text>
<text x="369.3" y="52.8">DDR3_DQ22</text>
<text x="386.2" y="48.9">[4]</text>
<text x="386.2" y="51.4">[4]</text>
<text x="386.2" y="54">[4]</text>
<text x="73.9" y="56.5">[4,11]</text>
<text x="73.9" y="59">[4,11]</text>
<text x="83.8" y="55.3">DDR3_A10</text>
<text x="83.8" y="57.9">DDR3_A11</text>
<text x="136.2" y="58">R7</text>
<text x="136.4" y="55.5">L7</text>
<text x="140.7" y="56.3">A10/AP</text>
<text x="140.7" y="58.8">A11</text>
<text x="158.7" y="56.3">DQ10</text>
<text x="158.7" y="58.8">DQ11</text>
<text x="166.1" y="55.5">C8</text>
<text x="166.1" y="58">C2</text>
<text x="200.3" y="55.3">DDR3_DQ5</text>
<text x="200.3" y="57.9">DDR3_DQ7</text>
<text x="216" y="56.5">[4]</text>
<text x="216" y="59">[4]</text>
<text x="267" y="56.5">[4,11]</text>
<text x="267" y="59">[4,11]</text>
<text x="276.9" y="55.3">DDR3_A10</text>
<text x="276.9" y="57.9">DDR3_A11</text>
<text x="306.4" y="58">R7</text>
<text x="306.6" y="55.5">L7</text>
<text x="310.9" y="56.3">A10/AP</text>
<text x="310.9" y="58.8">A11</text>
<text x="328.9" y="56.3">DQ10</text>
<text x="328.9" y="58.8">DQ11</text>
<text x="336.3" y="55.5">C8</text>
<text x="336.3" y="58">C2</text>
<text x="369.3" y="57.9">DDR3_DQ19</text>
<text x="369.3" y="55.3">DDR3_DQ17</text>
<text x="386.2" y="59">[4]</text>
<text x="386.2" y="56.5">[4]</text>
<text x="73.9" y="61.6">[4,11]</text>
<text x="73.9" y="64.1">[4,11]</text>
<text x="83.8" y="60.4">DDR3_A12</text>
<text x="83.8" y="63">DDR3_A13</text>
<text x="83.8" y="65.5">DDR3_A14</text>
<text x="135.9" y="60.6">N7</text>
<text x="136.4" y="63.1">T3</text>
<text x="136.4" y="65.6">T7</text>
<text x="140.7" y="61.3">A12/BC#</text>
<text x="140.7" y="63.9">A13</text>
<text x="158.7" y="61.3">DQ12</text>
<text x="158.7" y="63.9">DQ13</text>
<text x="166.1" y="60.6">A7</text>
<text x="166.1" y="63.1">A2</text>
<text x="166.1" y="65.6">B8</text>
<text x="200.3" y="60.4">DDR3_DQ2</text>
<text x="200.3" y="63">DDR3_DQ1</text>
<text x="200.3" y="65.5">DDR3_DQ4</text>
<text x="216" y="61.6">[4]</text>
<text x="216" y="64.1">[4]</text>
<text x="267" y="61.6">[4,11]</text>
<text x="267" y="64.1">[4,11]</text>
<text x="276.9" y="60.4">DDR3_A12</text>
<text x="276.9" y="63">DDR3_A13</text>
<text x="276.9" y="65.5">DDR3_A14</text>
<text x="306.1" y="60.6">N7</text>
<text x="306.6" y="63.1">T3</text>
<text x="306.6" y="65.6">T7</text>
<text x="310.9" y="61.3">A12/BC#</text>
<text x="310.9" y="63.9">A13</text>
<text x="328.9" y="61.3">DQ12</text>
<text x="328.9" y="63.9">DQ13</text>
<text x="336.3" y="60.6">A7</text>
<text x="336.3" y="63.1">A2</text>
<text x="336.3" y="65.6">B8</text>
<text x="369.3" y="65.5">DDR3_DQ18</text>
<text x="369.3" y="60.4">DDR3_DQ20</text>
<text x="369.3" y="63">DDR3_DQ16</text>
<text x="386.2" y="61.6">[4]</text>
<text x="386.2" y="64.1">[4]</text>
<text x="73.7" y="66.7">[4,11]</text>
<text x="73.9" y="71.7">[4,11]</text>
<text x="83.8" y="70.6">DDR3_BA0</text>
<text x="135.7" y="70.7">M2</text>
<text x="140.7" y="71.5">BA0</text>
<text x="140.7" y="66.4">A14</text>
<text x="158.7" y="66.4">DQ14</text>
<text x="158.7" y="69">DQ15</text>
<text x="166.1" y="68.2">A3</text>
<text x="200.3" y="68">DDR3_DQ3</text>
<text x="216" y="66.7">[4]</text>
<text x="216" y="69.2">[4]</text>
<text x="266.7" y="66.7">[4,11]</text>
<text x="267" y="71.7">[4,11]</text>
<text x="276.9" y="70.6">DDR3_BA0</text>
<text x="305.9" y="70.7">M2</text>
<text x="310.9" y="71.5">BA0</text>
<text x="310.9" y="66.4">A14</text>
<text x="328.9" y="66.4">DQ14</text>
<text x="328.9" y="69">DQ15</text>
<text x="336.3" y="68.2">A3</text>
<text x="369.3" y="68">DDR3_DQ23</text>
<text x="386.2" y="66.7">[4]</text>
<text x="386.2" y="69.2">[4]</text>
<text x="73.9" y="74.3">[4,11]</text>
<text x="73.9" y="76.8">[4,11]</text>
<text x="83.8" y="73.1">DDR3_BA1</text>
<text x="83.8" y="75.7">DDR3_BA2</text>
<text x="135.7" y="75.8">M3</text>
<text x="135.9" y="73.3">N8</text>
<text x="140.7" y="74">BA1</text>
<text x="140.7" y="76.6">BA2</text>
<text x="267" y="74.3">[4,11]</text>
<text x="267" y="76.8">[4,11]</text>
<text x="276.9" y="73.1">DDR3_BA1</text>
<text x="276.9" y="75.7">DDR3_BA2</text>
<text x="305.9" y="75.8">M3</text>
<text x="306.1" y="73.3">N8</text>
<text x="310.9" y="74">BA1</text>
<text x="310.9" y="76.6">BA2</text>
<text x="73.7" y="81.9">[4,11]</text>
<text x="83.8" y="80.7">DDR3_CS#</text>
<text x="136.4" y="80.9">L2</text>
<text x="136.4" y="83.4">L1</text>
<text x="140.7" y="81.7">CS0#</text>
<text x="160.2" y="81.7">ZQ0</text>
<text x="166.1" y="80.9">L8</text>
<text x="166.1" y="83.4">L9</text>
<text x="266.7" y="81.9">[4,11]</text>
<text x="276.9" y="80.7">DDR3_CS#</text>
<text x="306.6" y="80.9">L2</text>
<text x="306.6" y="83.4">L1</text>
<text x="310.9" y="81.7">CS0#</text>
<text x="330.4" y="81.7">ZQ0</text>
<text x="336.3" y="80.9">L8</text>
<text x="336.3" y="83.4">L9</text>
<text x="30.7" y="89.5">[4,11]</text>
<text x="40.6" y="88.4">DDR3_CK_P</text>
<text x="73.9" y="89.5">[4,11]</text>
<text x="73.9" y="87">[4,11]</text>
<text x="83.8" y="88.4">DDR3_CAS#</text>
<text x="83.8" y="85.8">DDR3_WE#</text>
<text x="136.3" y="88.5">K3</text>
<text x="136.4" y="86">L3</text>
<text x="140.7" y="86.7">WE#</text>
<text x="140.7" y="89.3">CAS#</text>
<text x="140.7" y="84.2">CS1#</text>
<text x="160.2" y="84.2">ZQ1</text>
<text x="267" y="89.5">[4,11]</text>
<text x="267" y="87">[4,11]</text>
<text x="276.9" y="88.4">DDR3_CAS#</text>
<text x="276.9" y="85.8">DDR3_WE#</text>
<text x="306.5" y="88.5">K3</text>
<text x="306.6" y="86">L3</text>
<text x="310.9" y="86.7">WE#</text>
<text x="310.9" y="89.3">CAS#</text>
<text x="310.9" y="84.2">CS1#</text>
<text x="330.4" y="84.2">ZQ1</text>
<text x="73.7" y="94.6">[4,11]</text>
<text x="73.9" y="92.1">[4,11]</text>
<text x="83.8" y="93.4">DDR3_RST#</text>
<text x="83.8" y="90.9">DDR3_RAS#</text>
<text x="136.4" y="93.6">T2</text>
<text x="136.8" y="91">J3</text>
<text x="140.7" y="91.8">RAS#</text>
<text x="140.7" y="94.4">RESET#</text>
<text x="266.7" y="94.6">[4,11]</text>
<text x="267" y="92.1">[4,11]</text>
<text x="276.9" y="90.9">DDR3_RAS#</text>
<text x="276.9" y="93.4">DDR3_RST#</text>
<text x="306.6" y="93.6">T2</text>
<text x="306.9" y="91">J3</text>
<text x="310.9" y="91.8">RAS#</text>
<text x="310.9" y="94.4">RESET#</text>
<text x="73.9" y="99.7">[4,11]</text>
<text x="83.8" y="98.5">DDR3_CKE</text>
<text x="136.3" y="98.7">K9</text>
<text x="136.8" y="101.2">J9</text>
<text x="140.7" y="99.4">CKE0</text>
<text x="140.7" y="102">CKE1</text>
<text x="267" y="99.7">[4,11]</text>
<text x="276.9" y="98.5">DDR3_CKE</text>
<text x="306.5" y="98.7">K9</text>
<text x="306.9" y="101.2">J9</text>
<text x="310.9" y="99.4">CKE0</text>
<text x="310.9" y="102">CKE1</text>
<text x="30.7" y="107.3">[4,11]</text>
<text x="40.6" y="106.1">DDR3_CK_N</text>
<text x="136.3" y="106.3">K7</text>
<text x="136.8" y="103.7">J7</text>
<text x="140.7" y="104.5">CK</text>
<text x="140.7" y="107.1">CK#</text>
<text x="267" y="104.8">[4,11]</text>
<text x="267" y="107.3">[4,11]</text>
<text x="276.9" y="103.6">DDR3_CK_P</text>
<text x="276.9" y="106.1">DDR3_CK_N</text>
<text x="306.5" y="106.3">K7</text>
<text x="306.9" y="103.7">J7</text>
<text x="310.9" y="104.5">CK</text>
<text x="310.9" y="107.1">CK#</text>
<text x="76.7" y="112.4">[4]</text>
<text x="83.8" y="111.2">DDR3_DM1</text>
<text x="83.8" y="113.8">DDR3_DQS1_P</text>
<text x="136.4" y="111.4">E7</text>
<text x="136.4" y="113.9">F3</text>
<text x="140.7" y="112.1">LDM</text>
<text x="160.3" y="112.1">RFU</text>
<text x="166.1" y="111.4">M7</text>
<text x="269.7" y="112.4">[4]</text>
<text x="276.9" y="111.2">DDR3_DM3</text>
<text x="276.9" y="113.8">DDR3_DQS3_P</text>
<text x="306.6" y="111.4">E7</text>
<text x="306.6" y="113.9">F3</text>
<text x="310.9" y="112.1">LDM</text>
<text x="330.5" y="112.1">RFU</text>
<text x="336.3" y="111.4">M7</text>
<text x="76.7" y="114.9">[4]</text>
<text x="76.7" y="117.5">[4]</text>
<text x="83.8" y="116.3">DDR3_DQS1_N</text>
<text x="136.1" y="116.4">G3</text>
<text x="140.7" y="114.7">LDQS</text>
<text x="140.7" y="117.2">LDQS#</text>
<text x="269.7" y="114.9">[4]</text>
<text x="269.7" y="117.5">[4]</text>
<text x="276.9" y="116.3">DDR3_DQS3_N</text>
<text x="306.3" y="116.4">G3</text>
<text x="310.9" y="114.7">LDQS</text>
<text x="310.9" y="117.2">LDQS#</text>
<text x="76.7" y="122.5">[4]</text>
<text x="76.7" y="125.1">[4]</text>
<text x="83.8" y="121.4">DDR3_DM0</text>
<text x="83.8" y="123.9">DDR3_DQS0_P</text>
<text x="136.1" y="121.5">D3</text>
<text x="136.2" y="124.1">C7</text>
<text x="140.7" y="122.3">UDM</text>
<text x="140.7" y="124.8">UDQS</text>
<text x="156.3" y="124.8">VREFDQ</text>
<text x="166.1" y="124.1">H1</text>
<text x="190.1" y="123.9">VREF_0V68</text>
<text x="205.6" y="125.1">[4,11]</text>
<text x="269.7" y="125.1">[4]</text>
<text x="269.7" y="122.5">[4]</text>
<text x="276.9" y="123.9">DDR3_DQS2_P</text>
<text x="276.9" y="121.4">DDR3_DM2</text>
<text x="306.3" y="121.5">D3</text>
<text x="306.4" y="124.1">C7</text>
<text x="310.9" y="122.3">UDM</text>
<text x="310.9" y="124.8">UDQS</text>
<text x="326.5" y="124.8">VREFDQ</text>
<text x="336.3" y="124.1">H1</text>
<text x="360.3" y="123.9">VREF_0V68</text>
<text x="375.8" y="125.1">[4,11]</text>
<text x="76.7" y="127.6">[4]</text>
<text x="83.8" y="131.5">DDR3_ODT</text>
<text x="83.8" y="126.5">DDR3_DQS0_N</text>
<text x="136.3" y="126.6">B7</text>
<text x="136.3" y="131.7">K1</text>
<text x="140.7" y="127.4">UDQS#</text>
<text x="156.7" y="129.9">VREFCA</text>
<text x="166.1" y="129.1">M8</text>
<text x="269.7" y="127.6">[4]</text>
<text x="276.9" y="131.5">DDR3_ODT</text>
<text x="276.9" y="126.5">DDR3_DQS2_N</text>
<text x="306.5" y="126.6">B7</text>
<text x="306.5" y="131.7">K1</text>
<text x="310.9" y="127.4">UDQS#</text>
<text x="326.9" y="129.9">VREFCA</text>
<text x="336.3" y="129.1">M8</text>
<text x="73.9" y="132.7">[4,11]</text>
<text x="136.8" y="134.2">J1</text>
<text x="140.7" y="132.5">ODT0</text>
<text x="140.7" y="135">ODT1</text>
<text x="267" y="132.7">[4,11]</text>
<text x="306.9" y="134.2">J1</text>
<text x="310.9" y="132.5">ODT0</text>
<text x="310.9" y="135">ODT1</text>
<text x="136.3" y="141.8">B1</text>
<text x="140.7" y="142.6">VSSQ</text>
<text x="183.1" y="138.3">VCC_1V35</text>
<text x="306.5" y="141.8">B1</text>
<text x="310.9" y="142.6">VSSQ</text>
<text x="353.3" y="138.3">VCC_1V35</text>
<text x="136.1" y="146.9">D1</text>
<text x="136.1" y="149.5">D8</text>
<text x="136.3" y="144.4">B9</text>
<text x="140.7" y="145.2">VSSQ</text>
<text x="140.7" y="147.7">VSSQ</text>
<text x="166.1" y="149.5">A1</text>
<text x="306.3" y="146.9">D1</text>
<text x="306.3" y="149.5">D8</text>
<text x="306.5" y="144.4">B9</text>
<text x="310.9" y="145.2">VSSQ</text>
<text x="310.9" y="147.7">VSSQ</text>
<text x="336.3" y="149.5">A1</text>
<text x="136.4" y="152">E2</text>
<text x="136.4" y="154.5">E8</text>
<text x="140.7" y="150.2">VSSQ</text>
<text x="140.7" y="152.8">VSSQ</text>
<text x="140.7" y="155.3">VSSQ</text>
<text x="158.3" y="150.2">VDDQ</text>
<text x="158.3" y="152.8">VDDQ</text>
<text x="158.3" y="155.3">VDDQ</text>
<text x="166.1" y="152">A8</text>
<text x="166.1" y="154.5">C1</text>
<text x="306.6" y="152">E2</text>
<text x="306.6" y="154.5">E8</text>
<text x="310.9" y="150.2">VSSQ</text>
<text x="310.9" y="152.8">VSSQ</text>
<text x="310.9" y="155.3">VSSQ</text>
<text x="328.5" y="150.2">VDDQ</text>
<text x="328.5" y="152.8">VDDQ</text>
<text x="328.5" y="155.3">VDDQ</text>
<text x="336.3" y="152">A8</text>
<text x="336.3" y="154.5">C1</text>
<text x="136.1" y="159.6">G1</text>
<text x="136.4" y="157.1">F9</text>
<text x="140.7" y="157.9">VSSQ</text>
<text x="140.7" y="160.4">VSSQ</text>
<text x="158.3" y="157.9">VDDQ</text>
<text x="158.3" y="160.4">VDDQ</text>
<text x="166.1" y="157.1">C9</text>
<text x="166.1" y="159.6">D2</text>
<text x="306.3" y="159.6">G1</text>
<text x="306.6" y="157.1">F9</text>
<text x="310.9" y="157.9">VSSQ</text>
<text x="310.9" y="160.4">VSSQ</text>
<text x="328.5" y="157.9">VDDQ</text>
<text x="328.5" y="160.4">VDDQ</text>
<text x="336.3" y="157.1">C9</text>
<text x="336.3" y="159.6">D2</text>
<text x="136.1" y="162.2">G9</text>
<text x="136.2" y="167.2">A9</text>
<text x="140.7" y="162.9">VSSQ</text>
<text x="158.3" y="162.9">VDDQ</text>
<text x="158.3" y="165.5">VDDQ</text>
<text x="166.1" y="162.2">E9</text>
<text x="166.1" y="164.7">F1</text>
<text x="166.1" y="167.2">H2</text>
<text x="306.3" y="162.2">G9</text>
<text x="306.4" y="167.2">A9</text>
<text x="310.9" y="162.9">VSSQ</text>
<text x="328.5" y="162.9">VDDQ</text>
<text x="328.5" y="165.5">VDDQ</text>
<text x="336.3" y="162.2">E9</text>
<text x="336.3" y="164.7">F1</text>
<text x="336.3" y="167.2">H2</text>
<text x="136.3" y="169.8">B3</text>
<text x="136.4" y="172.3">E1</text>
<text x="140.7" y="168">VSS</text>
<text x="140.7" y="170.6">VSS</text>
<text x="140.7" y="173.1">VSS</text>
<text x="158.3" y="168">VDDQ</text>
<text x="158.3" y="170.6">VDDQ</text>
<text x="166.1" y="169.8">H9</text>
<text x="306.5" y="169.8">B3</text>
<text x="306.6" y="172.3">E1</text>
<text x="310.9" y="168">VSS</text>
<text x="310.9" y="170.6">VSS</text>
<text x="310.9" y="173.1">VSS</text>
<text x="328.5" y="168">VDDQ</text>
<text x="328.5" y="170.6">VDDQ</text>
<text x="336.3" y="169.8">H9</text>
<text x="136.1" y="174.9">G8</text>
<text x="136.8" y="177.4">J2</text>
<text x="136.8" y="179.9">J8</text>
<text x="140.7" y="175.6">VSS</text>
<text x="140.7" y="178.2">VSS</text>
<text x="159.9" y="175.6">VDD</text>
<text x="159.9" y="178.2">VDD</text>
<text x="166.1" y="174.9">B2</text>
<text x="166.1" y="177.4">D9</text>
<text x="166.1" y="179.9">G7</text>
<text x="306.3" y="174.9">G8</text>
<text x="306.9" y="177.4">J2</text>
<text x="306.9" y="179.9">J8</text>
<text x="310.9" y="175.6">VSS</text>
<text x="310.9" y="178.2">VSS</text>
<text x="330.1" y="175.6">VDD</text>
<text x="330.1" y="178.2">VDD</text>
<text x="336.3" y="174.9">B2</text>
<text x="336.3" y="177.4">D9</text>
<text x="336.3" y="179.9">G7</text>
<text x="135.7" y="182.5">M1</text>
<text x="135.7" y="185">M9</text>
<text x="140.7" y="180.7">VSS</text>
<text x="140.7" y="183.3">VSS</text>
<text x="140.7" y="185.8">VSS</text>
<text x="159.9" y="180.7">VDD</text>
<text x="159.9" y="183.3">VDD</text>
<text x="159.9" y="185.8">VDD</text>
<text x="166.1" y="182.5">K2</text>
<text x="166.1" y="185">K8</text>
<text x="305.9" y="182.5">M1</text>
<text x="305.9" y="185">M9</text>
<text x="310.9" y="180.7">VSS</text>
<text x="310.9" y="183.3">VSS</text>
<text x="310.9" y="185.8">VSS</text>
<text x="330.1" y="180.7">VDD</text>
<text x="330.1" y="183.3">VDD</text>
<text x="330.1" y="185.8">VDD</text>
<text x="336.3" y="182.5">K2</text>
<text x="336.3" y="185">K8</text>
<text x="136.3" y="187.6">P1</text>
<text x="136.3" y="190.1">P9</text>
<text x="140.7" y="188.3">VSS</text>
<text x="140.7" y="190.9">VSS</text>
<text x="159.9" y="188.3">VDD</text>
<text x="159.9" y="190.9">VDD</text>
<text x="166.1" y="187.6">N1</text>
<text x="166.1" y="190.1">N9</text>
<text x="306.5" y="187.6">P1</text>
<text x="306.5" y="190.1">P9</text>
<text x="310.9" y="188.3">VSS</text>
<text x="310.9" y="190.9">VSS</text>
<text x="330.1" y="188.3">VDD</text>
<text x="330.1" y="190.9">VDD</text>
<text x="336.3" y="187.6">N1</text>
<text x="336.3" y="190.1">N9</text>
<text x="136.4" y="192.6">T1</text>
<text x="136.4" y="195.2">T9</text>
<text x="140.7" y="193.4">VSS</text>
<text x="140.7" y="196">VSS</text>
<text x="159.9" y="193.4">VDD</text>
<text x="159.9" y="196">VDD</text>
<text x="166.1" y="192.6">R1</text>
<text x="166.1" y="195.2">R9</text>
<text x="306.6" y="192.6">T1</text>
<text x="306.6" y="195.2">T9</text>
<text x="310.9" y="193.4">VSS</text>
<text x="310.9" y="196">VSS</text>
<text x="330.1" y="193.4">VDD</text>
<text x="330.1" y="196">VDD</text>
<text x="336.3" y="192.6">R1</text>
<text x="336.3" y="195.2">R9</text>
<text x="140.5" y="200.3">SDRAM_DDR3_X16_96-BALL_10.1X15.5_GENERIC</text>
<text x="140.5" y="202.8">DDR3B01</text>
<text x="310.6" y="200.3">SDRAM_DDR3_X16_96-BALL_10.1X15.5_GENERIC</text>
<text x="310.6" y="202.8">DDR3B23</text>
</g>
</svg>
